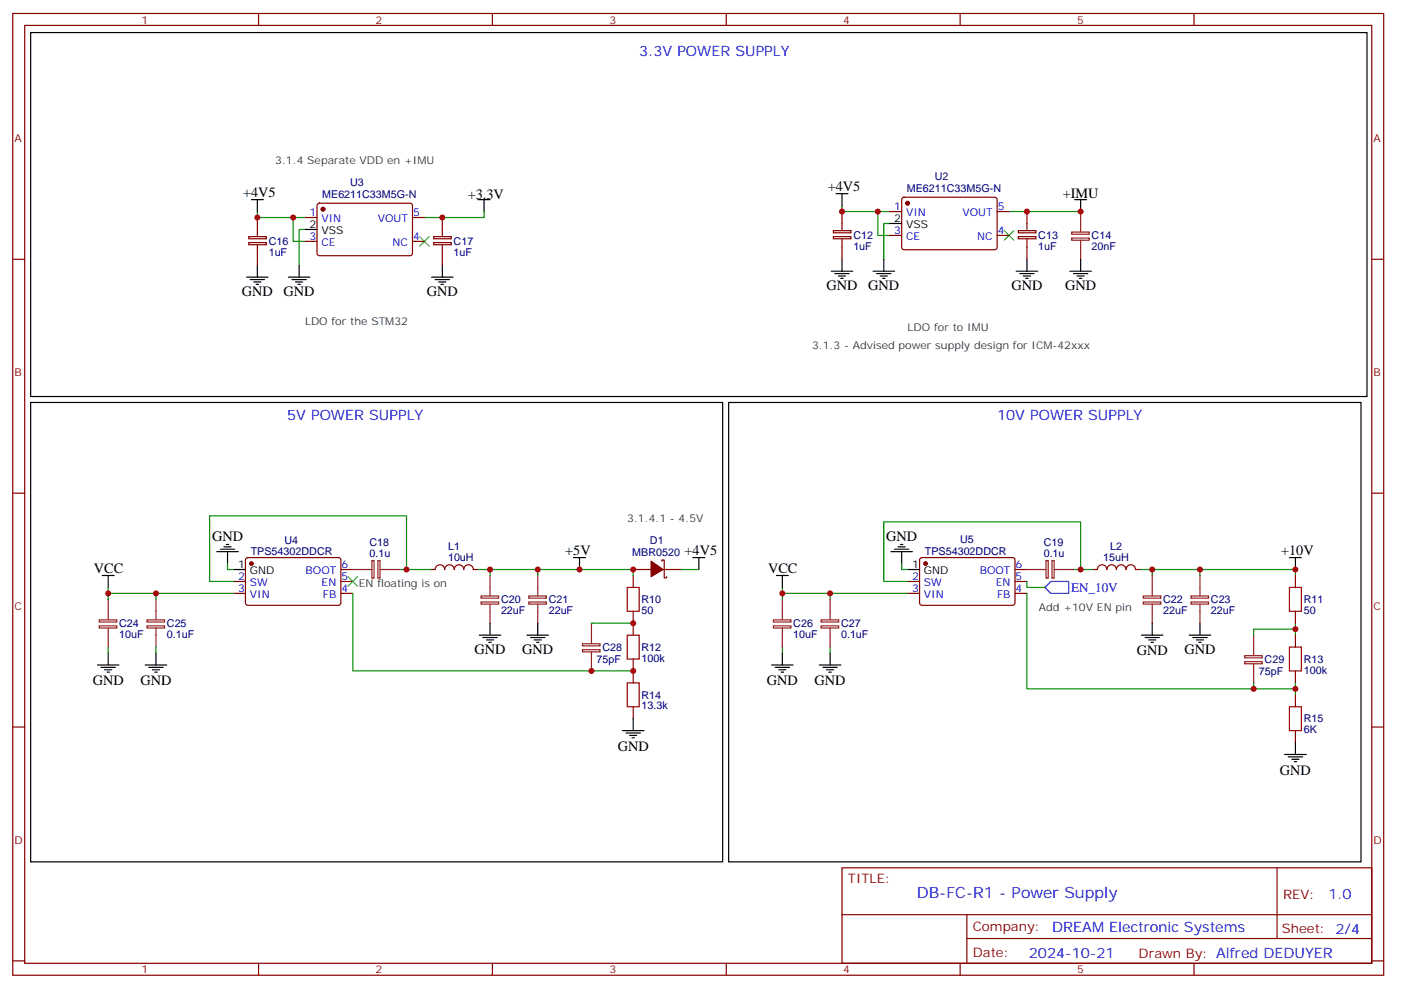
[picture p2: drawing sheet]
<svg xmlns="http://www.w3.org/2000/svg" width="414mm" height="292mm" viewBox="0 0 414 292" stroke-linecap="round" stroke-linejoin="round" font-family="sans-serif">
<g fill="none" stroke="#870000" stroke-width=".35">
<path d="M3.8 4h405.3v284.3h-405.3zM7.3 7.5h398.3v277.3h-398.3zM76.4 4v3.5M145.6 4v3.5M214.7 4v3.5M283.9 4v3.5M353 4v3.5M266.8 58.5l.5-.2 27.1 .1 .4 .6v14.4l-.7 .4h-27.1l-.4-.7v-14.1zM3.8 76.7h3.5M73.6 71.7h5.1v.7h-5.1zM73.6 70h5.1v.6h-5.1zM76.1 64.3v5.7"/>
<path d="M76.1 72.4v6M90.2 64.3h3.5M90.2 71.4h3.5M94 60.3l.4-.2h27.1l.5 .7-.1 14.4-.7 .4-27-.1-.5-.6v-14.1zM122 64.3h3.5M122 71.4h3.5M128.2 71.7h5.2v.7h-5.2zM128.2 70h5.2v.6h-5.2zM130.8 64.3v5.7M130.8 72.4v6M246.4 70h5.2v.6h-5.2zM246.4 68.2h5.2v.6h-5.2z"/>
<path d="M249 62.5v5.7M249 70.7v6M263.1 62.5h3.5M263.1 69.6h3.5M294.8 62.5h3.5M294.8 69.6h3.5M301.1 70h5.2v.6h-5.2zM301.1 68.2h5.2v.6h-5.2zM303.6 62.5v5.7M303.6 70.7v6M405.6 76.7h3.5M3.8 145.8h3.5"/>
<path d="M405.6 145.8h3.5M69 171.9h3.6M69 175.4h3.6M72.8 165.1l.5-.2h27.1l.4 .7-.1 12.9-.6 .5-27.1-.1-.4-.6v-12.7zM100.8 171.9h3.5M100.8 175.4h3.5M100.8 168.4h3.5M127.2 168.4h1.5a1.41 1.41 0 0 1 1.4-1.4 1.41 1.41 0 0 1 1.4 1.4 1.41 1.41 0 0 1 1.4-1.4 1.41 1.41 0 0 1 1.4 1.4 1.41 1.41 0 0 1 1.4-1.4 1.41 1.41 0 0 1 1.4 1.4 1.41 1.41 0 0 1 1.4-1.4 1.41 1.41 0 0 1 1.4 1.4h1.5M187.2 168.4h5.3M187.2 170.1v3.6M195.7 165.9v-.3h.7v5.3h.7v-.4M196 168.4h5.3"/>
<path d="M268.4 171.9h3.5M268.4 175.4h3.5M272.1 165.1l.5-.2h27.1l.4 .7-.1 12.9-.6 .5-27.1-.1-.4-.6v-12.7zM300.1 171.9h3.5M300.1 175.4h3.5M300.1 168.4h3.5M323 168.4h1.4a1.41 1.41 0 0 1 1.5-1.4 1.41 1.41 0 0 1 1.4 1.4 1.41 1.41 0 0 1 1.4-1.4 1.41 1.41 0 0 1 1.4 1.4 1.41 1.41 0 0 1 1.4-1.4 1.41 1.41 0 0 1 1.4 1.4 1.41 1.41 0 0 1 1.4-1.4 1.41 1.41 0 0 1 1.4 1.4h1.4M383 170.1v3.6M187.2 180.7v7.1M187.2 194.8v7.1M383 180.7v3.6M383 187.8v3.5"/>
<path d="M383 198.4v3.5M3.8 214.9h3.5M187.2 209v3.5M383 205.4v3.6M383 216v3.5M405.6 214.9h3.5M249 256.6h156.6v28.2h-156.6zM377.6 256.6v20.9M249 270.4h156.5M285.9 277.5h119.6M285.9 270.4v14.1M3.8 284.1h3.5"/>
<path d="M76.4 284.8v3.5M145.6 284.8v3.5M214.7 284.8v3.5M283.9 284.8v3.5M353 284.8v3.5M405.6 284.1h3.5"/>
</g>
<g fill="none" stroke="#000" stroke-width=".35">
<path d="M9.1 9.6h395.1v107.6h-395.1zM74.3 59h3.6M76.1 59v3.5M141.4 59h3.5M143.1 59v3.5M247.2 57.3h3.5M249 57.3v3.5M317.7 59h3.6M319.5 59v3.5M76.1 78.4v3.6M88.4 78.4v3.6M90.2 67.8h3.5"/>
<path d="M130.8 78.4v3.6M249 76.7v3.5M261.3 76.7v3.5M263.1 66.1h3.5M303.6 76.7v3.5M319.5 76.7v3.5M72.9 82h6.4M74 82.7h4.2M75 83.4h2.2M75.7 84.1h.7M85.3 82h6.3M86.3 82.7h4.3"/>
<path d="M87.4 83.4h2.1M88.1 84.1h.7M127.6 82h6.3M128.7 82.7h4.2M129.7 83.4h2.1M130.4 84.1h.7M245.8 80.2h6.3M246.8 80.9h4.3M247.9 81.6h2.1M248.6 82.3h.7M258.1 80.2h6.4M259.2 80.9h4.2"/>
<path d="M260.2 81.6h2.2M260.9 82.3h.8M300.5 80.2h6.3M301.5 80.9h4.3M302.6 81.6h2.1M303.3 82.3h.7M316.3 80.2h6.4M317.4 80.9h4.2M318.5 81.6h2.1M319.2 82.3h.7M9.1 119h204.6v135.8h-204.6zM215.4 119h187v135.8h-187z"/>
<path d="M30.2 170.1h3.6M32 170.1v3.6M64.1 163.1h6.3M65.2 162.4h4.2M66.2 161.7h2.1M66.9 161h.7M67.3 163.1v3.5M69 168.4h3.6M169.6 164.9h3.5M171.3 164.9v3.5M204.9 164.9h3.5M206.6 164.9v3.5"/>
<path d="M229.6 170.1h3.5M231.3 170.1v3.6M263.4 163.1h6.4M264.5 162.4h4.2M265.5 161.7h2.2M266.2 161h.7M266.6 163.1v3.5M268.4 168.4h3.5M381.2 164.9h3.6M383 164.9v3.5M28.8 196.6h6.4M29.9 197.3h4.2"/>
<path d="M30.9 198h2.2M31.6 198.7h.7M32 193.1v3.5M42.9 196.6h6.4M44 197.3h4.2M45 198h2.2M45.8 198.7h.7M46.1 193.1v3.5M141.7 187.8h6.4M142.8 188.5h4.2M143.8 189.2h2.1M144.5 189.9h.7"/>
<path d="M144.9 184.3v3.5M155.8 187.8h6.4M156.9 188.5h4.2M157.9 189.2h2.2M158.6 189.9h.7M159 184.3v3.5M228.1 196.6h6.4M229.2 197.3h4.2M230.3 198h2.1M231 198.7h.7M231.3 193.1v3.5M242.3 196.6h6.3"/>
<path d="M243.3 197.3h4.2M244.4 198h2.1M245.1 198.7h.7M245.4 193.1v3.5M337.5 187.8h6.4M338.6 188.5h4.2M339.6 189.2h2.1M340.3 189.9h.7M340.7 184.3v3.5M351.6 187.8h6.4M352.7 188.5h4.2M353.7 189.2h2.1"/>
<path d="M354.4 189.9h.7M354.8 184.3v3.5M184 216h6.4M185.1 216.7h4.2M186.2 217.4h2.1M186.9 218.1h.7M187.2 212.5v3.5M383 219.5v3.6M379.8 223.1h6.4M380.9 223.8h4.2M382 224.5h2.1M382.7 225.2h.7"/>
</g>
<g fill="none" stroke="#008700" stroke-width=".35">
<path d="M76.1 62.5v1.8h10.6M90.2 64.3h-3.5v7.1h3.5M90.2 67.8h-1.8v10.6M143.1 62.5v1.8h-17.6M249 60.8v1.7h10.5M263.1 62.5h-3.6v7.1h3.6M263.1 66.1h-1.8v10.6M298.3 62.5h21.2M32 173.7v1.7M46.1 175.4v1.8M67.3 166.6v1.8h1.7M69 175.4h-37v1.8"/>
<path d="M104.3 175.4v23h82.9M118.4 168.4h1.8v-15.9h-58.2v19.4h7M120.2 168.4h7M141.4 168.4h3.5v1.7M144.9 168.4h42.3v1.7M159 168.4v1.7M201.3 168.4h5.3M231.3 173.7v1.7h37.1M231.3 175.4v1.8M245.4 175.4v1.8M266.6 166.6v1.8h1.8M303.6 175.4v28.3h67.1"/>
<path d="M303.6 171.9v1.8h5.3M317.7 168.4h5.3M319.5 168.4v-14.1h-58.2v17.6h7.1M337.1 168.4h3.6v1.7M340.7 168.4h42.3v1.7M354.8 168.4v1.7M32 191.3v1.8M46.1 191.3v1.8M174.9 184.3h12.3M231.3 191.3v1.8M245.4 191.3v1.8M383 184.3v3.5"/>
<path d="M383 186h-12.3v1.8M370.7 201.9v1.8h12.3v-1.8M383 203.7v1.7"/>
</g>
<path d="M124.1 70l2.8 2.8M126.9 70l-2.8 2.8M296.9 68.2l2.9 2.8M299.8 68.2l-2.9 2.8M102.9 170.5l2.8 2.8M105.7 170.5l-2.8 2.8" fill="none" stroke="#3c3" stroke-width=".35"/>
<g fill="#870000" stroke="#870000" stroke-width=".35">
<path d="M192.5 165.9l3.5 2.5-3.5 2.1z"/>
<circle cx="95.5" cy="61.8" r=".53"/>
<circle cx="273.6" cy="166.6" r=".53"/>
<circle cx="74.3" cy="166.6" r=".53"/>
<circle cx="268.4" cy="60.1" r=".53"/>
</g>
<g fill="none" stroke="#8c2424" stroke-width=".35">
<path d="M316.9 68.6h5.2v.7h-5.2zM316.9 70.4h5.2v.6h-5.2zM319.5 62.5v6M319.5 71v5.7M32 177.2v6M46.1 177.2v6M104.3 168.4h5.7M110 165.7h.6v5.2h-.6zM111.7 165.7h.7v5.2h-.7zM112.4 168.4h6M142.2 176.2h5.2v.6h-5.2zM142.2 178h5.2v.6h-5.2z"/>
<path d="M144.9 170.1v6M144.9 178.6v5.7M156.4 176.2h5.1v.6h-5.1zM156.4 178h5.1v.6h-5.1zM159 170.1v6M159 178.6v5.7M231.3 177.2v6M245.4 177.2v6M303.6 168.4h5.7M309.3 165.7h.6v5.2h-.6zM311 165.7h.7v5.2h-.7zM311.7 168.4h6"/>
<path d="M338 176.2h5.2v.6h-5.2zM338 178h5.2v.6h-5.2zM340.7 170.1v6M340.7 178.6v5.7M352.1 176.2h5.2v.6h-5.2zM352.1 178h5.2v.6h-5.2zM354.8 170.1v6M354.8 178.6v5.7M29.4 183.3h5.1v.6h-5.1zM29.4 185h5.1v.7h-5.1zM32 185.7v5.6M43.5 183.3h5.1v.6h-5.1z"/>
<path d="M43.5 185h5.1v.7h-5.1zM46.1 185.7v5.6M172.2 190.3h5.2v.7h-5.2zM172.2 192.1h5.2v.6h-5.2zM174.9 184.3v6M174.9 192.7v5.7M228.7 183.3h5.2v.6h-5.2zM228.7 185h5.2v.7h-5.2zM231.3 185.7v5.6M242.8 183.3h5.2v.6h-5.2zM242.8 185h5.2v.7h-5.2zM245.4 185.7v5.6"/>
<path d="M368 193.9h5.2v.6h-5.2zM368 195.6h5.2v.7h-5.2zM370.7 187.8v6M370.7 196.3v5.6"/>
</g>
<path d="M185.5 173.7h3.5v7h-3.5zM381.2 173.7h3.6v7h-3.6zM185.5 187.8h3.5v7h-3.5zM381.2 191.3h3.6v7.1h-3.6zM185.5 201.9h3.5v7.1h-3.5zM381.2 209h3.6v7h-3.6z" fill="none" stroke="#a10000" stroke-width=".35"/>
<path d="M308.9 173.7l1.8-1.8h5.3v3.5h-5.3z" fill="none" stroke="#00f" stroke-width=".35"/>
<g fill="#c00">
<circle cx="130.8" cy="64.3" r=".88"/>
<circle cx="86.7" cy="64.3" r=".88"/>
<circle cx="76.1" cy="64.3" r=".88"/>
<circle cx="46.1" cy="175.4" r=".88"/>
<circle cx="32" cy="175.4" r=".88"/>
<circle cx="120.2" cy="168.4" r=".88"/>
<circle cx="144.9" cy="168.4" r=".88"/>
<circle cx="159" cy="168.4" r=".88"/>
<circle cx="319.5" cy="168.4" r=".88"/>
<circle cx="245.4" cy="175.4" r=".88"/>
<circle cx="231.3" cy="175.4" r=".88"/>
<circle cx="383" cy="168.4" r=".88"/>
<circle cx="354.8" cy="168.4" r=".88"/>
<circle cx="340.7" cy="168.4" r=".88"/>
<circle cx="383" cy="186" r=".88"/>
<circle cx="383" cy="203.7" r=".88"/>
<circle cx="370.7" cy="203.7" r=".88"/>
<circle cx="187.2" cy="184.3" r=".88"/>
<circle cx="187.2" cy="198.4" r=".88"/>
<circle cx="174.9" cy="198.4" r=".88"/>
<circle cx="303.6" cy="62.5" r=".88"/>
<circle cx="259.5" cy="62.5" r=".88"/>
<circle cx="249" cy="62.5" r=".88"/>
<circle cx="187.2" cy="168.4" r=".88"/>
<circle cx="171.3" cy="168.4" r=".88"/>
<circle cx="319.5" cy="62.5" r=".88"/>
</g>
<text font-size="4.6" fill="#00f" x="271" y="265.6">DB-FC-R1 - Power Supply</text>
<g font-size="4.2" fill="#00f">
<text x="189" y="16.7">3.3V POWER SUPPLY</text>
<text x="84.9" y="124.3">5V POWER SUPPLY</text>
<text x="294.8" y="124.3">10V POWER SUPPLY</text>
<text x="392.8" y="265.8">1.0</text>
<text x="311.1" y="275.4">DREAM Electronic Systems</text>
<text x="304.2" y="283.2">2024-10-21</text>
</g>
<g font-size="4.2">
<text x="71.9" y="58.3">+4V5</text>
<text x="138.3" y="58.7">+3.3V</text>
<text x="244.7" y="56.6">+4V5</text>
<text x="314.2" y="58.7">+IMU</text>
<text x="71.5" y="87.6">GND</text>
<text x="83.9" y="87.6">GND</text>
<text x="126.2" y="87.6">GND</text>
<text x="244.4" y="85.8">GND</text>
<text x="256.7" y="85.8">GND</text>
<text x="299" y="85.8">GND</text>
<text x="314.9" y="85.8">GND</text>
<text x="62.7" y="159.9">GND</text>
<text x="262" y="159.9">GND</text>
<text x="167.1" y="164.1">+5V</text>
<text x="202.4" y="164.1">+4V5</text>
<text x="378.8" y="164.1">+10V</text>
<text x="27.8" y="169.4">VCC</text>
<text x="227.1" y="169.4">VCC</text>
<text x="140.3" y="193.4">GND</text>
<text x="154.4" y="193.4">GND</text>
<text x="336.1" y="193.8">GND</text>
<text x="350.2" y="193.4">GND</text>
<text x="27.4" y="202.7">GND</text>
<text x="41.5" y="202.7">GND</text>
<text x="226.7" y="202.7">GND</text>
<text x="240.8" y="202.7">GND</text>
<text x="182.6" y="222">GND</text>
<text x="378.4" y="229.1">GND</text>
</g>
<text font-size="3.9" fill="#00f" x="316.7" y="174.9">EN_10V</text>
<g font-size="3.9" fill="#800">
<text x="250.7" y="261.2">TITLE:</text>
<text x="379.3" y="265.8">REV:</text>
<text x="287.6" y="275.4">Company:</text>
<text x="379" y="276">Sheet: 2/4</text>
<text x="287.6" y="283">Date:</text>
<text x="336.7" y="283.1">Drawn By: Alfred DEDUYER</text>
</g>
<g font-size="3.2" fill="#800">
<text x="41.9" y="7">1</text>
<text x="111" y="7">2</text>
<text x="180.2" y="7">3</text>
<text x="249.3" y="7">4</text>
<text x="318.5" y="7">5</text>
<text x="4.3" y="42.1">A</text>
<text x="406.1" y="42.1">A</text>
<text x="4.3" y="111.2">B</text>
<text x="406.1" y="111.2">B</text>
<text x="4.3" y="180.4">C</text>
<text x="406.1" y="180.4">C</text>
<text x="4.3" y="249.5">D</text>
<text x="406.1" y="249.5">D</text>
<text x="41.9" y="287.8">1</text>
<text x="111" y="287.8">2</text>
<text x="180.2" y="287.8">3</text>
<text x="249.3" y="287.8">4</text>
<text x="318.5" y="287.8">5</text>
</g>
<g font-size="3.2" fill="#333">
<text x="81.4" y="48.4">3.1.4 Separate VDD en +IMU</text>
<text x="90.2" y="96.1">LDO for the STM32</text>
<text x="268.4" y="97.8">LDO for to IMU</text>
<text x="240.1" y="103.1">3.1.3 - Advised power supply design for ICM-42xxx</text>
<text x="185.5" y="154.3">3.1.4.1 - 4.5V</text>
<text x="106.1" y="173.7">EN floating is on</text>
<text x="307.2" y="180.7">Add +10V EN pin</text>
</g>
<g font-size="3.2" fill="#000080">
<text x="276.4" y="53.1">U2</text>
<text x="95.3" y="58.4">ME6211C33M5G-N</text>
<text x="103.5" y="54.9">U3</text>
<text x="268.1" y="56.6">ME6211C33M5G-N</text>
<text x="252.3" y="70.7">C12</text>
<text x="307" y="70.7">C13</text>
<text x="322.8" y="70.8">C14</text>
<text x="79.4" y="75.7">1uF</text>
<text x="79.4" y="72.5">C16</text>
<text x="134.1" y="75.7">1uF</text>
<text x="134.1" y="72.5">C17</text>
<text x="252.3" y="73.9">1uF</text>
<text x="307" y="73.9">1uF</text>
<text x="322.8" y="73.9">20nF</text>
<text x="84.1" y="160.8">U4</text>
<text x="109.3" y="161.5">C18</text>
<text x="192.2" y="160.7">D1</text>
<text x="283.9" y="160.7">U5</text>
<text x="308.6" y="161.5">C19</text>
<text x="74.1" y="164.2">TPS54302DDCR</text>
<text x="109.3" y="164.7">0.1u</text>
<text x="132.5" y="165.9">10uH</text>
<text x="132.5" y="162.7">L1</text>
<text x="187" y="164.2">MBR0520</text>
<text x="273.5" y="164.2">TPS54302DDCR</text>
<text x="308.6" y="164.7">0.1u</text>
<text x="326.2" y="166">15uH</text>
<text x="328.3" y="162.7">L2</text>
<text x="148.1" y="178.3">C20</text>
<text x="162.2" y="178.3">C21</text>
<text x="189.7" y="178.3">R10</text>
<text x="343.9" y="178.3">C22</text>
<text x="358" y="178.3">C23</text>
<text x="385.5" y="178.3">R11</text>
<text x="35.2" y="185.4">C24</text>
<text x="49.4" y="185.4">C25</text>
<text x="148.1" y="181.5">22uF</text>
<text x="162.2" y="181.5">22uF</text>
<text x="189.7" y="181.5">50</text>
<text x="234.6" y="185.4">C26</text>
<text x="248.7" y="185.4">C27</text>
<text x="343.9" y="181.5">22uF</text>
<text x="358" y="181.5">22uF</text>
<text x="385.5" y="181.5">50</text>
<text x="35.2" y="188.6">10uF</text>
<text x="49.4" y="188.6">0.1uF</text>
<text x="234.6" y="188.6">10uF</text>
<text x="248.7" y="188.6">0.1uF</text>
<text x="176.4" y="196">75pF</text>
<text x="178.1" y="192.5">C28</text>
<text x="189.7" y="195.6">100k</text>
<text x="189.7" y="192.5">R12</text>
<text x="373.9" y="196">C29</text>
<text x="385.5" y="196">R13</text>
<text x="372.2" y="199.5">75pF</text>
<text x="385.5" y="199.2">100k</text>
<text x="189.7" y="209.7">13.3k</text>
<text x="189.7" y="206.5">R14</text>
<text x="385.5" y="213.6">R15</text>
<text x="385.5" y="216.8">6K</text>
</g>
<g font-size="3.2" fill="#00f">
<text x="91.5" y="64">1</text>
<text x="95" y="65.7">VIN</text>
<text x="111.7" y="65.7">VOUT</text>
<text x="122.1" y="64">5</text>
<text x="264.4" y="62.2">1</text>
<text x="267.9" y="64">VIN</text>
<text x="284.6" y="64">VOUT</text>
<text x="295" y="62.2">5</text>
<text x="91.5" y="71">3</text>
<text x="122.1" y="71">4</text>
<text x="264.4" y="69.3">3</text>
<text x="267.9" y="71">CE</text>
<text x="288.9" y="71">NC</text>
<text x="295" y="69.3">4</text>
<text x="95" y="72.8">CE</text>
<text x="116.1" y="72.8">NC</text>
<text x="70.4" y="171.6">2</text>
<text x="73.9" y="173.3">SW</text>
<text x="90.4" y="169.8">BOOT</text>
<text x="95.1" y="173.3">EN</text>
<text x="101" y="171.6">5</text>
<text x="101" y="168">6</text>
<text x="269.7" y="171.6">2</text>
<text x="273.2" y="173.3">SW</text>
<text x="289.7" y="169.8">BOOT</text>
<text x="294.4" y="173.3">EN</text>
<text x="300.3" y="171.6">5</text>
<text x="300.3" y="168">6</text>
<text x="70.4" y="175.1">3</text>
<text x="73.9" y="176.8">VIN</text>
<text x="95.5" y="176.8">FB</text>
<text x="101" y="175.1">4</text>
<text x="269.7" y="175.1">3</text>
<text x="273.2" y="176.8">VIN</text>
<text x="294.8" y="176.8">FB</text>
<text x="300.3" y="175.1">4</text>
</g>
<g font-size="3.2">
<text x="264.4" y="65.7">2</text>
<text x="91.5" y="67.5">2</text>
<text x="95" y="69.3">VSS</text>
<text x="267.9" y="67.5">VSS</text>
<text x="70.4" y="168">1</text>
<text x="73.9" y="169.8">GND</text>
<text x="269.7" y="168">1</text>
<text x="273.2" y="169.8">GND</text>
</g>
</svg>
